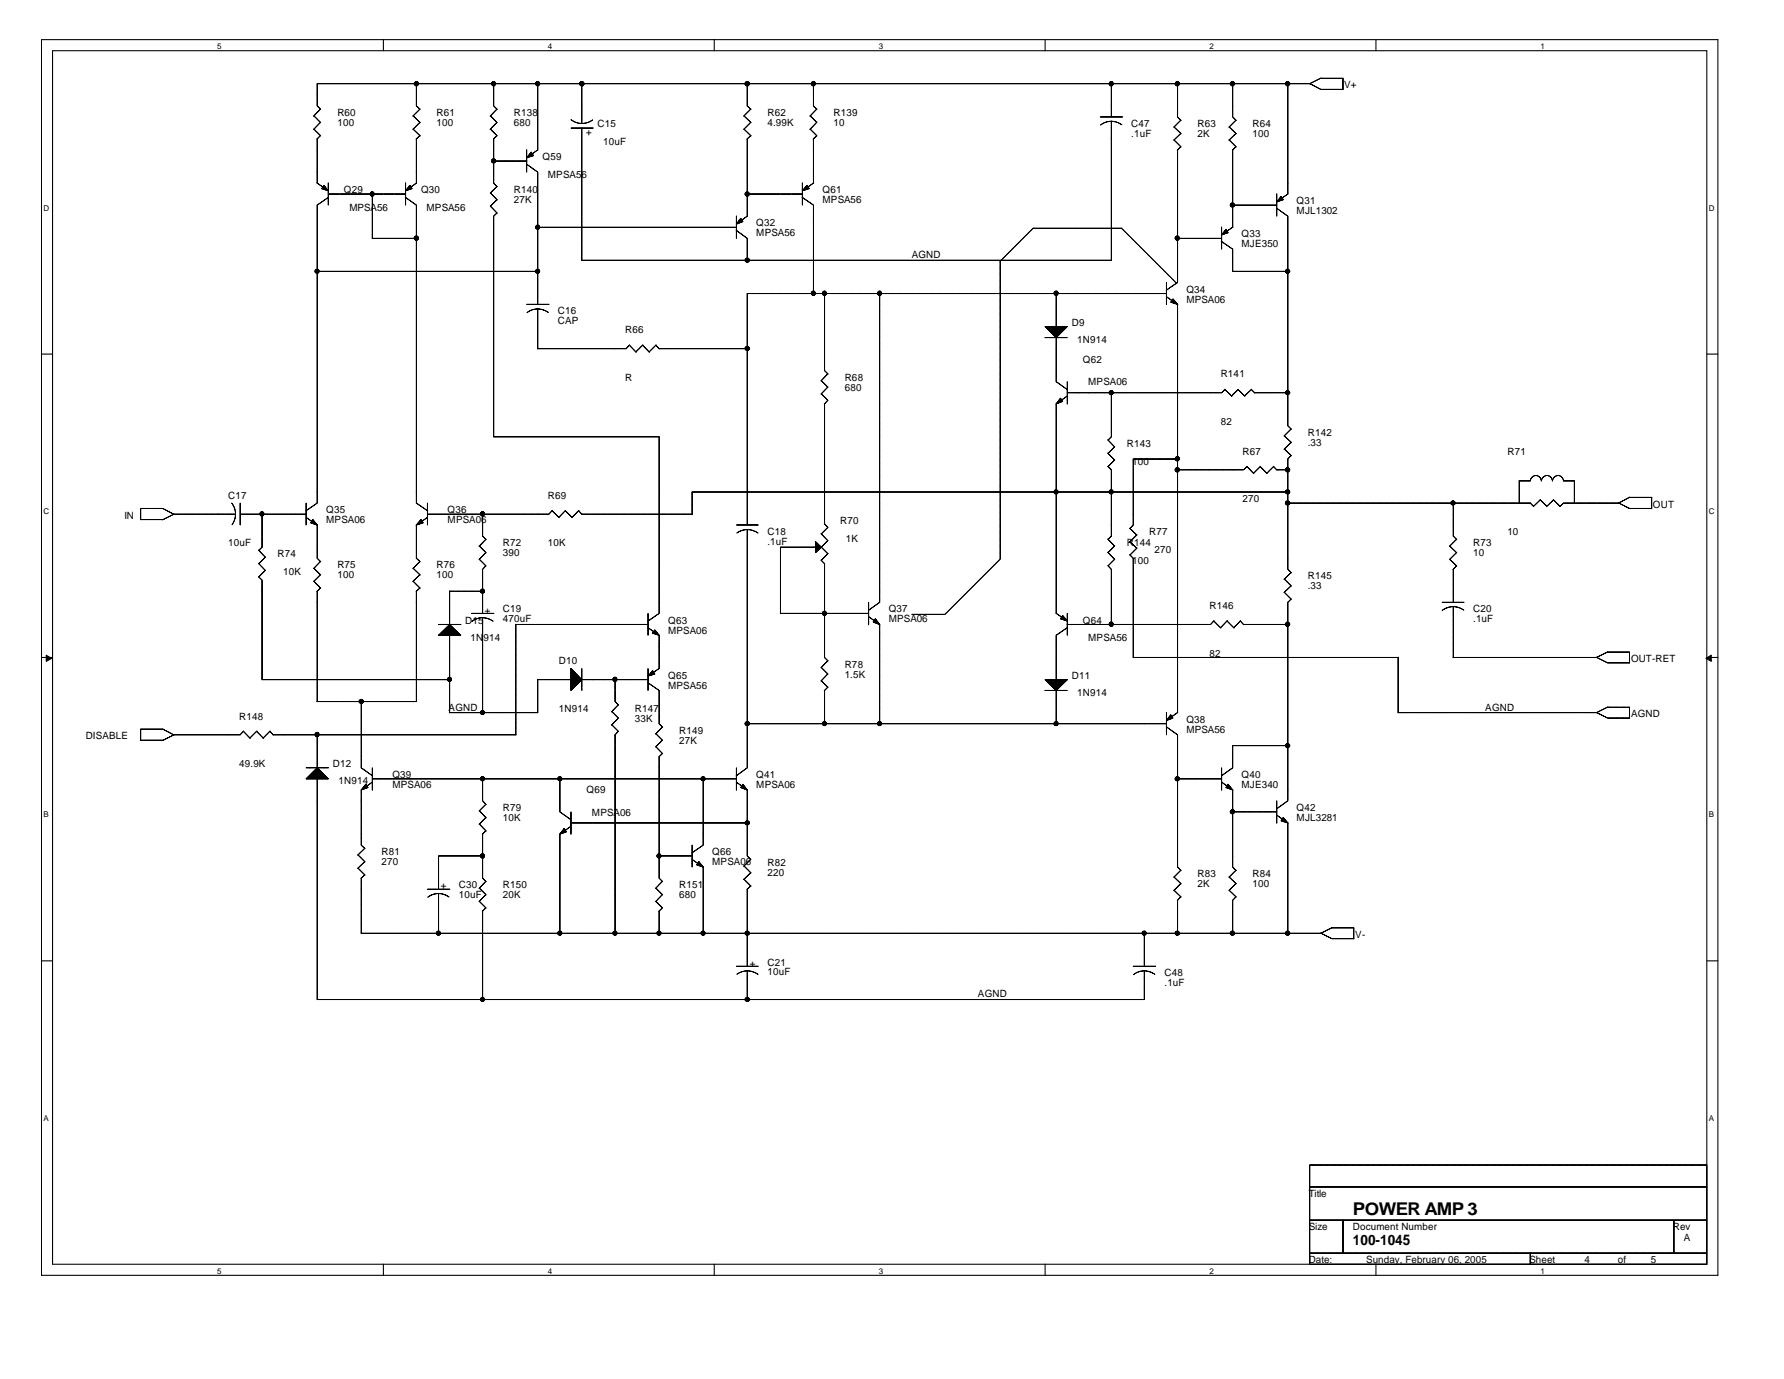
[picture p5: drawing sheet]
<svg xmlns="http://www.w3.org/2000/svg" width="279mm" height="216mm" viewBox="0 0 279 216" stroke-linecap="round" stroke-linejoin="round" font-family="sans-serif">
<g fill="none" stroke="#000" stroke-width=".17">
<path d="M6.5 6.2h262.5v193.5h-262.5zM8.2 7.9h259.1v190h-259.1zM49.2 18.1l1 1.1M50.2 17.1l-1.1 1.1M50.2 19.2l-1.1 1.1M60 6.2v1.7M64.7 18.1l1.1 1.1M65.2 13.1v3.5l.6 .5M65.8 17.1l-1.1 1.1M65.8 19.2l-1.1 1.1M76.8 18.1l1.1 1.1M77.3 13.1v3.5l.6 .5"/>
<path d="M77.8 17.1l-1 1.1M77.8 19.2l-1 1.1M84.2 13.1v10.4M89.4 18.7l1 .5 .7 .1M91.1 13.1v6.2M92.8 18.8l-.9 .4-.8 .1M111.9 6.2v1.7M116.5 18.1l1.1 1.1M117 13.1v3.5l.6 .5M117.6 17.1l-1.1 1.1M117.6 19.2l-1.1 1.1M126.9 18.1l1 1.1"/>
<path d="M127.4 13.1v3.5l.5 .5M127.9 17.1l-1.1 1.1M127.9 19.2l-1.1 1.1M163.7 6.2v1.7M172.3 18.3h3.5M174 19l.8 .1 .9 .4M174 19l-.7 .1-.9 .5M174 13.1v5.2M174 19v21.7M183.9 19.9l1.1 1M184.4 13.1v5.2l.6 .6M184.9 18.8l-1.1 1.1"/>
<path d="M192.5 19.9l1.1 1M193.1 13.1v5.2l.5 .6M193.6 18.8l-1.1 1.1M201.7 13.1v17.3M205.1 13.1l1.8 .9M205.2 13.1h-155.5v3.5l.5 .5M206.8 14h3.5M206.9 12.3h3.5M206.9 12.2l-1.8 .9M210.3 12.3v1.7M215.5 6.2v1.7M49.2 20.2l1 1.1"/>
<path d="M49.6 28.6l1.8 1.3M49.7 21.7v7M50.2 21.2l-.6 .6M51.4 30.4h12.2M51.4 28.6v3.5M51.5 30.9l-1.8 1.2v46.7l-1.8 1.2M58.3 30.4v7M58.3 37.3h7M63.5 30.9l1.7 1.2v46.7l1.8 1.2M63.5 28.6v3.5M64.7 20.2l1.1 1.1M65.2 21.7v7"/>
<path d="M65.3 28.6l-1.8 1.3M65.8 21.2l-.6 .6M76.8 30.2l1.1 1.1M76.8 32.3l1.1 1.1M76.8 20.2l1.1 1.1M77.3 21.7v7l.6 .5M77.3 33.8v34.6M77.3 25.2h5.2M77.8 29.2l-1 1.1M77.8 31.3l-1 1M77.8 33.3l-.5 .6M77.8 21.2l-.5 .6"/>
<path d="M82.4 25.7l1.8 1.2v20.7M82.5 23.4v3.5M84.2 35.6h31.2M84.3 23.4l-1.8 1.3M89.4 20h3.5M91.1 20v20.8M115.3 36.1l1.7 1.2v3.5M115.3 33.8v3.5M116.5 20.2l1.1 1.1M117 21.7v12.1M117 30.4h8.7M117.1 33.8l-1.8 1.3"/>
<path d="M117.6 21.2l-.6 .6M125.6 30.9l1.8 1.2v13.9M125.7 28.6v3.5M126.9 20.2l1 1.1M127.4 21.7v7M127.4 28.6l-1.7 1.3M127.9 21.2l-.5 .6M183.9 21.9l1.1 1.1M184.4 23.5v20.7l-1.8 1.2M184.4 37.3h7M184.9 20.9l-1.1 1.1M184.9 23l-.5 .5"/>
<path d="M191.3 37.8l1.8 1.2v3.5M191.3 35.5v3.5M192.5 21.9l1.1 1.1M193.1 32.1h6.9M193.1 23.5v12.1M193.1 35.5l-1.8 1.3M193.6 20.9l-1.1 1.1M193.6 23l-.6 .5M199.9 32.6l1.8 1.2v32.9l.5 .5M200 30.3v3.5M201.7 30.3l-1.7 1.3M6.5 55.4h1.7"/>
<path d="M49.7 42.5h34.6M82.5 47.6h3.5M84.2 48.4l.7 .1 1 .4M84.2 48.4l-.7 .1-1 .5M84.2 48.4v6.2M91.1 40.7h83M98.6 54l1 1.1M98.6 54l-.5 .6h-13.9M100.6 54l1.1 1.1M100.7 54l-1.1 1.1M102.7 54l.6 .6M102.8 54l-1.1 1.1"/>
<path d="M103.2 54.6h13.9M128.6 59.6l1.1 1M129.1 46v12l.6 .6M129.6 58.5l-1 1.1M137.8 46v48.3l-1.8 1.3M163.6 52.9h3.5M165.4 45.9v5.3M165.4 52.9v6.9l1.8 1.2M167.1 59.8v3.5M182.7 46h-65.7v36.2M182.7 46.5l1.8 1.2M182.7 44.2v3.5"/>
<path d="M184.4 47.6v64M193.1 42.5h8.6M267.3 55.4h1.7M22 79.6h3.5M22 79.6v1.7M25.5 79.6l1.8 .9M36.3 78.8l.5 1 .1 .7M37.6 78.8v3.4M47.9 78.8v3.4M66.9 78.8v3.4M77.3 68.4h26M86.5 80l1.1 1.1"/>
<path d="M86.5 79.9l-.5 .6h-19.1M88.5 80l1.1 1.1M88.6 79.9l-1.1 1.1M90.6 80l.6 .5M90.7 79.9l-1.1 1.1M103.2 68.4v27.6l-1.8 1.3M128.6 61.7l1.1 1M129.1 63.2v18.8M129.6 60.6l-1 1.1M129.6 62.7l-.5 .6M165.4 63.2v32.8M167.1 62l-1.7 1.3"/>
<path d="M173.5 73l.5 .6v10.3M173.5 70.9l1.1 1.1M173.5 68.9l1.1 1.1M174 61.5v6.9M174.1 68.4l-.6 .5M174.6 72l-1.1 1M174.6 69.9l-1.1 1.1M184.5 71.9h-7v10.3M191.8 61l1.1 1M191.9 60.9l-.6 .6h-24.2M193.9 61l1.1 1M193.9 60.9l-1 1.1"/>
<path d="M195.3 73l1.1 1.2M195.3 73l-.5 .6h-10.4M196 61l.5 .5M196 60.9l-1.1 1.1M196.5 61.5h5.2M197.4 73l1 1.2M197.4 73l-1.1 1.1M199.4 73l.6 .6M199.5 73l-1.1 1.1M200 73.6h1.7M201.1 68.2l1.1 1.1M201.1 70.3l1.1 1.1"/>
<path d="M201.7 71.9v17.2l.5 .6M201.7 78.8h38M201.7 77h-93.3v3.5M202.2 67.2l-1.1 1.1M202.2 69.2l-1.1 1.1M202.2 71.3l-.5 .6M227.6 78.8v5.1l.6 .6M237.9 75.3v3.5M237.9 75.3h1.8M239.6 78.7l.6 .6M239.7 75.3a.87 .87 0 0 1 .8-.9 .87 .87 0 0 1 .9 .9 .87 .87 0 0 1 .9-.9 .87 .87 0 0 1 .8 .9 .87 .87 0 0 1 .9-.9 .87 .87 0 0 1 .9 .9M241.2 78.2l1 1.1"/>
<path d="M241.2 78.3l-1.1 1M243.3 78.2l1 1.1M243.3 78.3l-1.1 1M244.8 75.3h1.8M246.6 75.3v3.5M253.5 78.7l1.7 .9M253.6 78.8h-8.7l-.6 .5M255.2 79.6h3.5M255.2 77.9h3.5M255.2 77.8l-1.7 1M258.7 77.9v1.8M22 81.3h3.5"/>
<path d="M36.9 80.5l-.1 .7-.5 1M36.9 80.5h-9.7l-1.7 .9M37.6 80.5h10.3M40.5 90.3l.5 .5v15.6h29.5M40.5 88.2l1 1.1M40.5 86.1l1 1.1M41 80.5v5.2M41.1 85.6l-.6 .6M41.6 89.3l-1.1 1M41.6 87.2l-1.1 1M47.9 81l1.8 1.2M49.2 89l1 1"/>
<path d="M49.2 91l1 1.1M49.7 82.2v5.2l.5 .6M49.7 92.6v17.2M50.2 87.9l-1.1 1.1M50.2 90l-1.1 1M50.2 92.1l-.6 .5M64.7 89l1.1 1M64.7 91l1.1 1.1M65.2 82.2v5.2l.6 .6M65.2 92.6v17.2M65.8 87.9l-1.1 1.1M65.8 90l-1.1 1"/>
<path d="M65.8 92.1l-.6 .5M66.9 81l-1.7 1.2M68.7 97.8h3.5M70.4 92.5v5.3M70.4 99.4v12.2M70.4 92.6h5.2M73.8 96h3.6M75.1 85.5l1 1.1M75.1 87.6l1 1M75.6 96.7l.7 .1 .9 .5M75.6 96.7l-.8 .1-.9 .5M75.6 80.5v3.4l.5 .6"/>
<path d="M75.6 89.1v7M75.6 96.7v14.9M76.1 84.4l-1.1 1.1M76.1 86.5l-1.1 1.1M76.1 88.6l-.6 .6M80.7 97.8h20.8M80.8 97.8v17.3M91.1 80.5h17.3M101.5 96v3.5M101.5 98.3l1.8 1.2M103.2 99.5v5.2M115.3 82.2h3.5"/>
<path d="M117 82.9l.8 .1 .9 .5M117 82.9l-.7 .1-.9 .5M117 82.9v37.3l-1.7 1.3M122.2 85.7h5.5M122.2 96h13.8M122.2 85.7v10.4M128.6 87.7l.5 .5M128.6 85.6l1 1.1M128.6 83.5l1 1.1M129.1 82l.5 .6M129.1 88.2v14.7l.6 .6M129.7 86.6l-1.1 1.1"/>
<path d="M129.7 84.6l-1.1 1.1M129.7 82.5l-1.1 1.1M136 96.5l1.8 1.3M136 94.3v3.5M137.8 97.8v15.6M165.4 96l1.7 1.2M167.1 96v3.5M167.2 98.2l-1.8 1.3v7M173.5 88.5l.5 .6v8.7M173.5 86.5l1.1 1.1M173.5 84.4l1.1 1.1M174.1 83.9l-.6 .5"/>
<path d="M174.6 87.5l-1.1 1.1M174.6 85.5l-1.1 1M176.9 86.9l.6 .5v15.6M176.9 84.8l1.1 1M176.9 82.7l1.1 1.1M177.5 82.2l-.5 .5M178.1 85.8l-1.1 1.1M178.1 83.7l-1.1 1.1M190.1 97.2l1.1 1.1M190.1 97.2l-.5 .6h-22.5M192.2 97.2l1.1 1.1M192.2 97.2l-1 1.1"/>
<path d="M194.2 97.2l.6 .6M194.3 97.2l-1.1 1.1M194.8 97.8h6.9M201.1 90.7l1.1 1.1M201.1 92.7l1.1 1.1M201.7 94.3v31.1l-1.8 1.2M202.2 89.6l-1.1 1.1M202.2 91.7l-1.1 1.1M202.2 93.8l-.5 .5M225.9 94.3h3.4M227.1 85.5l1.1 1.1M227.1 87.6l1.1 1"/>
<path d="M227.6 95l.7 .1 1 .4M227.6 95l-.7 .1-1 .5M227.6 89.1v5.2M227.6 95v8M228.1 84.4l-1.1 1.1M228.1 86.5l-1.1 1.1M228.1 88.6l-.5 .6M6.5 102.9h1.7M22 115.9h3.5M22 114.1v1.8M22 114.2h3.5M25.5 114.2l1.8 .9"/>
<path d="M38.1 114.5l1.1 1.1M38.2 114.5l-.6 .5h-10.4l-1.7 .9M40.2 114.5l1.1 1.1M40.2 114.5l-1.1 1.1M42.3 114.5l.5 .6M42.3 114.5l-1.1 1.1M42.8 115h38M49.6 109.8h15.7M49.7 115v5.2M56.6 109.8v10.4l1.8 1.3M84.2 106.4h5.3M84.2 106.4v5.2h-13.8"/>
<path d="M91.1 106.4h10.4M91.1 104.7v3.4M95.8 111.4l1.1 1.1M95.8 113.5l1.1 1M96.3 106.4v3.4l.6 .6M96.3 115v31.2M96.8 110.3l-1 1.1M96.8 112.4l-1 1.1M96.8 114.5l-.5 .6M101.4 106.9l1.8 1.2v5.2l.6 .6M101.5 104.6v3.5M102.7 114.9l1.1 1"/>
<path d="M102.7 116.9l1.1 1.1M103.2 118.5v19l.6 .5M103.3 104.6l-1.8 1.3M103.7 113.8l-1 1.1M103.7 115.9l-1 1M103.7 118l-.5 .5M117 113.3h65.7M128.6 104.5l1.1 1.1M128.6 106.6l1.1 1M129.1 108.1v5.3M129.6 103.4l-1 1.1M129.6 105.5l-1 1.1"/>
<path d="M129.6 107.6l-.5 .5M163.6 108.1h3.5M165.4 108.1v5.3M177.5 102.9h41.5M182.6 113.8l1.8 1.2v20.7l.6 .6M182.7 111.5v3.5M184.5 111.5l-1.8 1.3M201.7 116.7h-8.6v3.5l-1.8 1.3M219 102.9v8.7M250 102.9l1.8 .9M250 111.5l1.8 .9M251.7 103.8h3.5"/>
<path d="M251.7 112.4h3.5M251.8 102.1h3.4M251.8 110.7h3.4M251.8 102l-1.8 .9h-22.4M251.8 110.7l-1.8 .9h-31.1M255.2 102.1v1.7M255.2 110.7v1.8M267.3 102.9h1.7M47.9 120.2h3.6M49.7 121.9v34.6M56.1 133.8l1.1 1.1M56.1 135.9l1.1 1.1"/>
<path d="M56.6 123.7v8.6l.6 .6M56.6 137.5v8.7M57.1 132.8l-1.1 1.1M57.1 134.9l-1.1 1.1M57.1 137l-.6 .5M58.3 121.9h57M58.3 122.5l-1.8 1.2M58.3 120.2v3.5M66.9 139.2h3.6M68.7 139.9l.7 .1 .9 .4M68.7 139.9l-.8 .1-.9 .5M68.7 134h6.9"/>
<path d="M68.7 134v5.3M68.7 139.9v6.3M75.1 126.9l1 1.1M75.1 129l1 1.1M75.1 139l1 1.1M75.6 121.9v3.5l.5 .6M75.6 130.6v6.9l.5 .5M76.1 125.9l-1.1 1.1M76.1 128l-1.1 1.1M76.1 130.1l-.6 .5M76.1 138l-1.1 1.1M87.7 121.9v5.2l1.8 1.3"/>
<path d="M87.7 130.6v15.6M89.4 129.4l-1.8 1.2M89.4 127.1v3.5M89.4 128.8h27.7M102.7 139l1.1 1.1M103.2 134h5.2M103.7 138l-1 1.1M108.4 134.6l1.8 1.2M108.4 132.3v3.5M110.1 121.9v10.4l-1.8 1.2M110.1 135.7v10.5M115.3 122.5l1.8 1.2"/>
<path d="M115.3 120.2v3.5M116.5 135.6l1.1 1.1M116.5 137.7l1.1 1.1M117 123.7v10.3l.6 .6M117 139.2v12.1M117.6 134.6l-1.1 1M117.6 136.6l-1.1 1.1M117.6 138.7l-.6 .6M183.9 137.3l1.1 1.1M183.9 139.4l1.1 1M184.4 121.9h6.9M184.9 136.3l-1.1 1.1"/>
<path d="M184.9 138.3l-1.1 1.1M191.3 120.2v3.5M191.3 122.5l1.8 1.2M192.5 137.3l1.1 1.1M192.5 139.4l1.1 1M193.1 123.7v12l.5 .6M193.1 127.1h6.9M193.6 136.3l-1.1 1.1M193.6 138.3l-1.1 1.1M200 125.4v3.5M200 127.6l1.7 1.3M201.7 128.8v17.4"/>
<path d="M6.5 150.4h1.7M49.7 156.5h129.6M56.6 146.1h150.3M75.1 141.1l1 1.1M75.6 142.6v13.9M76.1 140.1l-1.1 1.1M76.1 142.1l-.6 .6M102.7 141.1l1.1 1.1M103.2 142.6v3.5M103.7 140.1l-1 1.1M103.7 142.1l-.5 .6M115.3 151.3h3.5"/>
<path d="M117 152l.8 .1 .9 .5M117 152l-.7 .1-.9 .5M117 152v4.5M177.5 151.3h3.5M179.2 152l.7 .1 1 .5M179.2 152l-.7 .1-1 .5M179.2 146.1v5.2M179.2 152v4.5M184.4 141v5.2M184.9 140.4l-.5 .6M193.1 141v5.2M193.6 140.4l-.6 .6"/>
<path d="M206.8 146.1l1.8 .9M208.6 147h3.4M208.6 145.3h3.5M208.6 145.2l-1.7 .9M212 145.3v1.7M267.3 150.4h1.7M60 197.9v1.8M111.9 197.9v1.8M163.7 197.9v1.8M205.1 185.8h62.2M205.1 191h62.2M205.1 196.2h62.2"/>
<path d="M210.3 191v5.2M215.5 197.9v1.8M239.7 196.2v1.7M262.1 191v5.2M267.3 182.4h-62.2v15.5"/>
</g>
<g fill="#000" stroke="#000" stroke-width=".16">
<path d="M7.2 102.6l.9 .5-.9 .4z" fill-rule="evenodd"/>
<path d="M267.2 103.1l.8-.5v.9z" fill-rule="evenodd"/>
</g>
<path d="M161.8 35.7h13.9M161.8 35.7l-5.2 5.2M175.6 35.7l8.7 8.7M156.6 40.9v46.6M142.8 96.2h5.2M156.7 87.5l-8.7 8.7" fill="none" stroke="#000" stroke-width=".16"/>
<g fill="#000" stroke="#000" stroke-width=".17">
<path d="M50.7 29l.7 .9-1-.4z" fill-rule="evenodd"/>
<path d="M64.2 29l.3 .5-1 .4z" fill-rule="evenodd"/>
<path d="M83.2 23.8l.3 .6-1 .3z" fill-rule="evenodd"/>
<path d="M116 34.2l.3 .5-1 .4z" fill-rule="evenodd"/>
<path d="M126.4 29l.3 .5-1 .4z" fill-rule="evenodd"/>
<path d="M192 35.9l.3 .5-1 .4z" fill-rule="evenodd"/>
<path d="M200.6 30.8l.4 .5-1 .3z" fill-rule="evenodd"/>
<path d="M163.7 51.1h3.4l-1.7 1.8z" fill-rule="evenodd"/>
<path d="M183.7 46.8l.7 .8-1-.3z" fill-rule="evenodd"/>
<path d="M166.1 62.3l.3 .5-1 .4z" fill-rule="evenodd"/>
<path d="M49 81.3l.7 .9-1-.3z" fill-rule="evenodd"/>
<path d="M65.9 81.3l.4 .6-1.1 .3z" fill-rule="evenodd"/>
<path d="M68.7 99.5l1.7-1.7 1.8 1.7z" fill-rule="evenodd"/>
<path d="M102.5 98.6l.7 .9-1-.4z" fill-rule="evenodd"/>
<path d="M127.7 84.8l.9 .9-.9 .8z" fill-rule="evenodd"/>
<path d="M137.1 96.9l.7 .9-1-.4z" fill-rule="evenodd"/>
<path d="M166.4 96.4l.7 .8-1-.3z" fill-rule="evenodd"/>
<path d="M89.4 104.7l1.7 1.7-1.7 1.7z" fill-rule="evenodd"/>
<path d="M102.2 105l.3 .5-1 .4z" fill-rule="evenodd"/>
<path d="M163.7 106.4h3.4l-1.7 1.7z" fill-rule="evenodd"/>
<path d="M183.4 111.9l.3 .5-1 .4z" fill-rule="evenodd"/>
<path d="M47.9 121.9l1.8-1.7 1.7 1.7z" fill-rule="evenodd"/>
<path d="M57.3 122.8l.3 .5-1 .4z" fill-rule="evenodd"/>
<path d="M88.4 129.7l.3 .5-1 .4z" fill-rule="evenodd"/>
<path d="M109.4 134.9l.7 .8-1-.3z" fill-rule="evenodd"/>
<path d="M116.3 122.8l.7 .9-1-.4z" fill-rule="evenodd"/>
<path d="M192.3 122.8l.8 .9-1.1-.4z" fill-rule="evenodd"/>
<path d="M201 128l.7 .8-1.1-.3z" fill-rule="evenodd"/>
<circle cx="65.2" cy="13.1" r=".33"/>
<circle cx="77.3" cy="13.1" r=".33"/>
<circle cx="84.2" cy="13.1" r=".33"/>
<circle cx="91.1" cy="13.1" r=".33"/>
<circle cx="117" cy="13.1" r=".33"/>
<circle cx="127.4" cy="13.1" r=".33"/>
<circle cx="174" cy="13.1" r=".33"/>
<circle cx="184.4" cy="13.1" r=".33"/>
<circle cx="193" cy="13.1" r=".33"/>
<circle cx="201.7" cy="13.1" r=".33"/>
<circle cx="58.3" cy="30.4" r=".33"/>
<circle cx="65.2" cy="37.3" r=".33"/>
<circle cx="77.3" cy="25.2" r=".32"/>
<circle cx="84.2" cy="35.6" r=".32"/>
<circle cx="117" cy="30.4" r=".33"/>
<circle cx="184.4" cy="37.3" r=".33"/>
<circle cx="193" cy="32.1" r=".33"/>
<circle cx="49.7" cy="42.5" r=".32"/>
<circle cx="84.2" cy="42.5" r=".32"/>
<circle cx="117" cy="54.6" r=".33"/>
<circle cx="117" cy="40.7" r=".33"/>
<circle cx="127.4" cy="45.9" r=".33"/>
<circle cx="129.1" cy="45.9" r=".33"/>
<circle cx="137.7" cy="45.9" r=".33"/>
<circle cx="165.4" cy="45.9" r=".33"/>
<circle cx="201.7" cy="42.5" r=".33"/>
<circle cx="165.4" cy="77" r=".32"/>
<circle cx="174" cy="77" r=".32"/>
<circle cx="174" cy="61.5" r=".32"/>
<circle cx="184.4" cy="73.6" r=".33"/>
<circle cx="184.4" cy="71.8" r=".33"/>
<circle cx="201.7" cy="73.6" r=".33"/>
<circle cx="201.7" cy="77" r=".33"/>
<circle cx="201.7" cy="78.7" r=".33"/>
<circle cx="201.7" cy="61.5" r=".33"/>
<circle cx="227.6" cy="78.7" r=".33"/>
<circle cx="41" cy="80.5" r=".33"/>
<circle cx="75.6" cy="80.5" r=".33"/>
<circle cx="75.6" cy="92.5" r=".32"/>
<circle cx="129.1" cy="96" r=".32"/>
<circle cx="174" cy="97.7" r=".33"/>
<circle cx="201.7" cy="97.7" r=".33"/>
<circle cx="49.6" cy="115" r=".33"/>
<circle cx="56.6" cy="109.8" r=".33"/>
<circle cx="70.4" cy="106.4" r=".33"/>
<circle cx="75.6" cy="111.6" r=".32"/>
<circle cx="96.3" cy="106.4" r=".33"/>
<circle cx="117" cy="113.3" r=".33"/>
<circle cx="129.1" cy="113.3" r=".32"/>
<circle cx="137.7" cy="113.3" r=".32"/>
<circle cx="165.4" cy="113.3" r=".32"/>
<circle cx="201.7" cy="116.7" r=".33"/>
<circle cx="75.6" cy="134" r=".33"/>
<circle cx="75.6" cy="121.9" r=".32"/>
<circle cx="87.7" cy="121.9" r=".32"/>
<circle cx="103.2" cy="134" r=".33"/>
<circle cx="110.1" cy="121.9" r=".32"/>
<circle cx="117" cy="128.8" r=".33"/>
<circle cx="184.4" cy="121.9" r=".33"/>
<circle cx="193" cy="127.1" r=".33"/>
<circle cx="68.7" cy="146.1" r=".32"/>
<circle cx="75.6" cy="156.5" r=".32"/>
<circle cx="87.7" cy="146.1" r=".32"/>
<circle cx="96.3" cy="146.1" r=".32"/>
<circle cx="103.2" cy="146.1" r=".32"/>
<circle cx="110.1" cy="146.1" r=".32"/>
<circle cx="117" cy="156.5" r=".33"/>
<circle cx="117" cy="146.1" r=".33"/>
<circle cx="179.2" cy="146.1" r=".32"/>
<circle cx="184.4" cy="146.1" r=".33"/>
<circle cx="193" cy="146.1" r=".33"/>
<circle cx="201.7" cy="146.1" r=".33"/>
</g>
<text font-size="2.8" x="211.9" y="190.3">POWER AMP 3</text>
<text font-size="2.2" x="211.9" y="195">100-1045</text>
<g font-size="1.6">
<text x="210.5" y="13.8">V+</text>
<text x="52.8" y="18.2">R60</text>
<text x="52.8" y="19.7">100</text>
<text x="68.4" y="18.2">R61</text>
<text x="68.4" y="19.7">100</text>
<text x="80.5" y="18.2">R138</text>
<text x="80.5" y="19.7">680</text>
<text x="92.7" y="20.3" transform="rotate(-180 92.7 20.3)">+</text>
<text x="93.6" y="19.9">C15</text>
<text x="94.4" y="22.6">10uF</text>
<text x="120.2" y="18.2">R62</text>
<text x="120.2" y="19.7">4.99K</text>
<text x="130.6" y="18.2">R139</text>
<text x="130.6" y="19.7">10</text>
<text x="177.2" y="19.9">C47</text>
<text x="177.2" y="21.5">.1uF</text>
<text x="187.5" y="19.9">R63</text>
<text x="187.5" y="21.5">2K</text>
<text x="196.2" y="19.9">R64</text>
<text x="196.2" y="21.5">100</text>
<text x="85" y="25.1">Q59</text>
<text x="85.8" y="27.8">MPSA56</text>
<text x="53.8" y="30.3">Q29</text>
<text x="54.7" y="33">MPSA56</text>
<text x="66" y="30.3">Q30</text>
<text x="66.8" y="33">MPSA56</text>
<text x="80.5" y="30.3">R140</text>
<text x="80.5" y="31.8">27K</text>
<text x="118.4" y="35.4">Q32</text>
<text x="128.8" y="30.3">Q61</text>
<text x="128.8" y="31.8">MPSA56</text>
<text x="203.1" y="32">Q31</text>
<text x="203.1" y="33.5">MJL1302</text>
<text x="118.4" y="37">MPSA56</text>
<text x="142.8" y="40.4">AGND</text>
<text x="194.4" y="37.2">Q33</text>
<text x="194.4" y="38.7">MJE350</text>
<text x="185.8" y="45.8">Q34</text>
<text x="185.8" y="47.4">MPSA06</text>
<text x="87.4" y="49.2">C16</text>
<text x="87.4" y="50.8">CAP</text>
<text x="97.9" y="52.2">R66</text>
<text x="167.9" y="51">D9</text>
<text x="168.7" y="53.7">1N914</text>
<text x="97.9" y="59.6">R</text>
<text x="132.3" y="59.6">R68</text>
<text x="169.6" y="56.9">Q62</text>
<text x="191.2" y="59.1">R141</text>
<text x="132.3" y="61.2">680</text>
<text x="170.4" y="60.3">MPSA06</text>
<text x="176.5" y="70">R143</text>
<text x="191.2" y="66.5">82</text>
<text x="194.6" y="71.2">R67</text>
<text x="204.8" y="68.2">R142</text>
<text x="204.8" y="69.8">.33</text>
<text x="236.1" y="71.2">R71</text>
<text x="177.3" y="72.7">100</text>
<text x="19.5" y="81.2">IN</text>
<text x="35.7" y="78.1">C17</text>
<text x="51.1" y="80.3">Q35</text>
<text x="51.1" y="81.9">MPSA06</text>
<text x="70.1" y="80.3">Q36</text>
<text x="70.1" y="81.9">MPSA06</text>
<text x="85.8" y="78.1">R69</text>
<text x="120.2" y="83.8">C18</text>
<text x="131.6" y="82.1">R70</text>
<text x="180" y="83.8">R77</text>
<text x="194.6" y="78.6">270</text>
<text x="236.1" y="83.8">10</text>
<text x="258.9" y="79.5">OUT</text>
<text x="35.7" y="85.5">10uF</text>
<text x="43.5" y="87.2">R74</text>
<text x="52.8" y="89">R75</text>
<text x="68.4" y="89">R76</text>
<text x="78.7" y="85.5">R72</text>
<text x="78.7" y="87.1">390</text>
<text x="85.8" y="85.5">10K</text>
<text x="120.2" y="85.3">.1uF</text>
<text x="132.5" y="84.8">1K</text>
<text x="176.5" y="85.5">R144</text>
<text x="177.3" y="88.3">100</text>
<text x="180.8" y="86.6">270</text>
<text x="230.7" y="85.5">R73</text>
<text x="230.7" y="87.1">10</text>
<text x="44.4" y="90">10K</text>
<text x="52.8" y="90.6">100</text>
<text x="68.4" y="90.6">100</text>
<text x="78.7" y="95.9">C19</text>
<text x="139.2" y="95.9">Q37</text>
<text x="189.4" y="95.4">R146</text>
<text x="204.8" y="90.7">R145</text>
<text x="204.8" y="92.2">.33</text>
<text x="230.7" y="95.9">C20</text>
<text x="72.9" y="97.6">D15</text>
<text x="73.7" y="100.4">1N914</text>
<text x="75.9" y="96.1">+</text>
<text x="78.7" y="97.5">470uF</text>
<text x="104.6" y="97.6">Q63</text>
<text x="104.6" y="99.2">MPSA06</text>
<text x="139.2" y="97.5">MPSA06</text>
<text x="169.6" y="97.6">Q64</text>
<text x="170.4" y="100.4">MPSA56</text>
<text x="230.7" y="97.5">.1uF</text>
<text x="87.5" y="104">D10</text>
<text x="104.6" y="106.3">Q65</text>
<text x="104.6" y="107.8">MPSA56</text>
<text x="132.3" y="104.5">R78</text>
<text x="132.3" y="106.1">1.5K</text>
<text x="167.9" y="106.3">D11</text>
<text x="189.4" y="102.8">82</text>
<text x="255.4" y="103.7">OUT-RET</text>
<text x="37.5" y="112.6">R148</text>
<text x="70.3" y="111.3">AGND</text>
<text x="87.5" y="111.4">1N914</text>
<text x="99.4" y="111.4">R147</text>
<text x="99.4" y="113">33K</text>
<text x="168.7" y="109">1N914</text>
<text x="185.8" y="113.2">Q38</text>
<text x="232.6" y="111.3">AGND</text>
<text x="255.4" y="112.3">AGND</text>
<text x="13.4" y="115.7">DISABLE</text>
<text x="106.4" y="114.9">R149</text>
<text x="106.4" y="116.5">27K</text>
<text x="185.8" y="114.7">MPSA56</text>
<text x="37.5" y="120.1">49.9K</text>
<text x="52.1" y="120.1">D12</text>
<text x="53" y="122.8">1N914</text>
<text x="61.5" y="121.8">Q39</text>
<text x="61.5" y="123.4">MPSA06</text>
<text x="91.9" y="124.2">Q69</text>
<text x="118.4" y="121.8">Q41</text>
<text x="118.4" y="123.4">MPSA06</text>
<text x="194.4" y="121.8">Q40</text>
<text x="194.4" y="123.4">MJE340</text>
<text x="78.7" y="127">R79</text>
<text x="78.7" y="128.5">10K</text>
<text x="92.7" y="127.7">MPSA06</text>
<text x="203.1" y="127">Q42</text>
<text x="203.1" y="128.5">MJL3281</text>
<text x="59.7" y="133.9">R81</text>
<text x="59.7" y="135.4">270</text>
<text x="111.5" y="133.9">Q66</text>
<text x="111.5" y="135.4">MPSA06</text>
<text x="120.2" y="135.6">R82</text>
<text x="120.2" y="137.2">220</text>
<text x="187.5" y="137.3">R83</text>
<text x="196.2" y="137.3">R84</text>
<text x="69" y="139.2">+</text>
<text x="71.8" y="139.1">C30</text>
<text x="71.8" y="140.6">10uF</text>
<text x="78.7" y="139.1">R150</text>
<text x="78.7" y="140.6">20K</text>
<text x="106.4" y="139.1">R151</text>
<text x="106.4" y="140.6">680</text>
<text x="187.5" y="138.9">2K</text>
<text x="196.2" y="138.9">100</text>
<text x="212.3" y="146.9">V-</text>
<text x="117.4" y="151.3">+</text>
<text x="120.2" y="151.2">C21</text>
<text x="120.2" y="152.7">10uF</text>
<text x="182.4" y="152.9">C48</text>
<text x="182.4" y="154.4">.1uF</text>
<text x="153.2" y="156.2">AGND</text>
<text x="205" y="187.4">Title</text>
<text x="205" y="192.6">Size</text>
<text x="205" y="197.8">Date:</text>
<text x="211.9" y="192.6">Document Number</text>
<text x="214" y="197.8">Sunday, February 06, 2005</text>
<text x="239.5" y="197.8">Sheet</text>
<text x="248.2" y="197.8">4</text>
<text x="253.4" y="197.8">of</text>
<text x="258.5" y="197.8">5</text>
<text x="262" y="192.6">Rev</text>
<text x="263.7" y="194.4">A</text>
</g>
<g font-size="1.3">
<text x="34" y="7.7">5</text>
<text x="85.8" y="7.7">4</text>
<text x="137.6" y="7.7">3</text>
<text x="189.4" y="7.7">2</text>
<text x="241.3" y="7.7">1</text>
<text x="6.8" y="33">D</text>
<text x="267.6" y="33">D</text>
<text x="6.8" y="80.5">C</text>
<text x="267.6" y="80.5">C</text>
<text x="6.8" y="128">B</text>
<text x="267.6" y="128">B</text>
<text x="6.8" y="175.5">A</text>
<text x="267.6" y="175.5">A</text>
<text x="34" y="199.4">5</text>
<text x="85.8" y="199.4">4</text>
<text x="137.6" y="199.4">3</text>
<text x="189.4" y="199.4">2</text>
<text x="241.3" y="199.4">1</text>
</g>
</svg>
